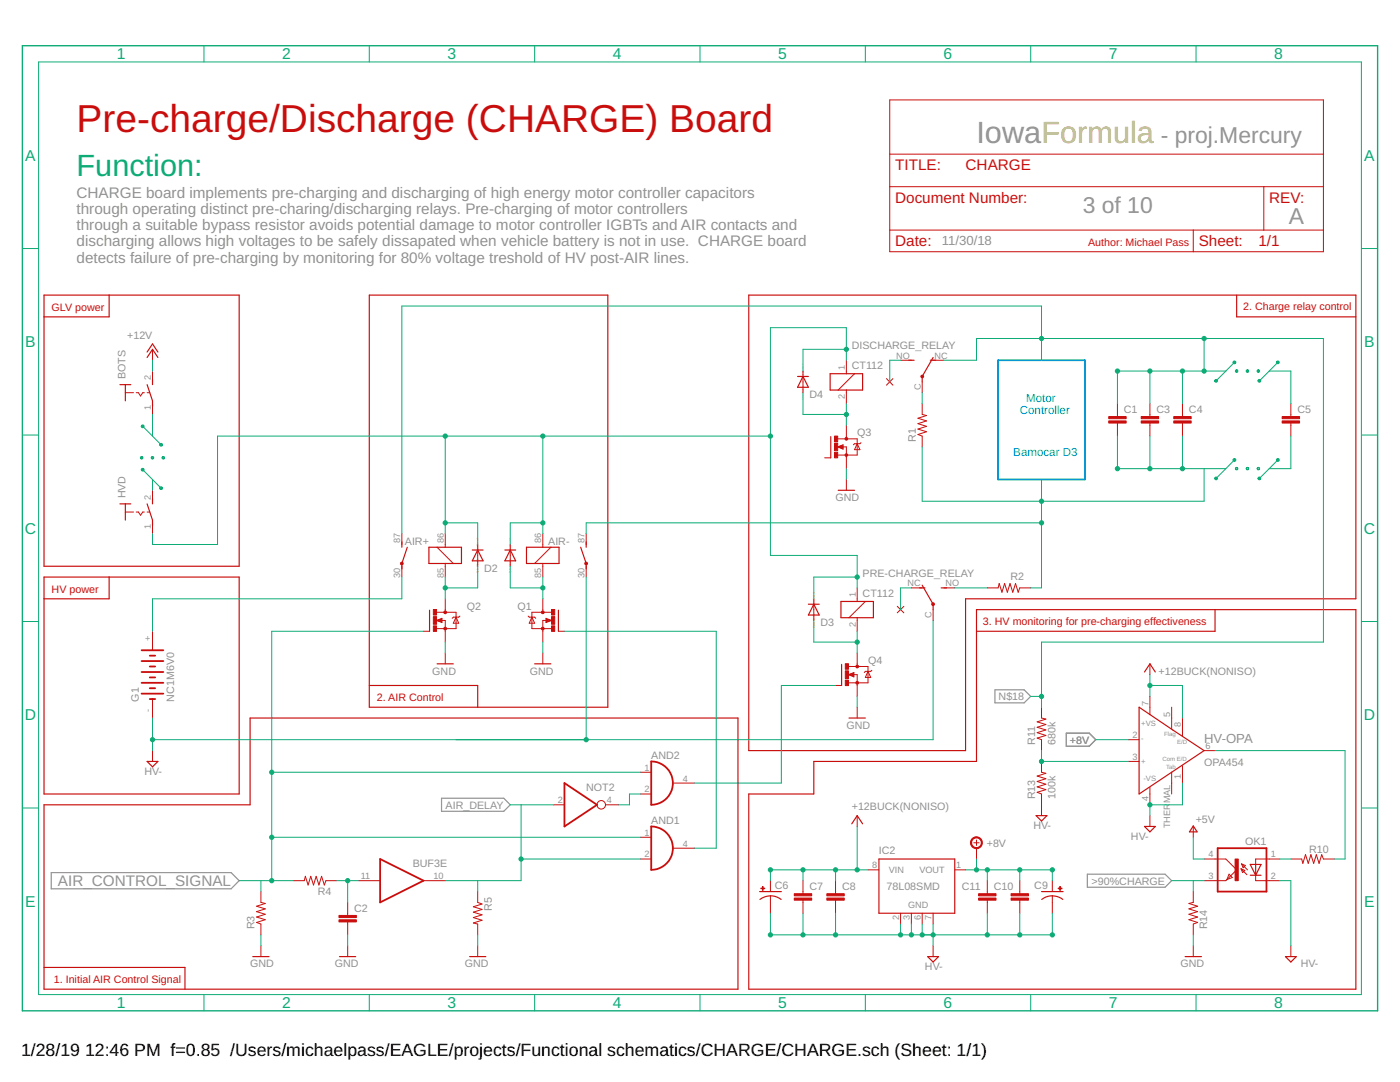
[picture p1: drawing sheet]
<svg xmlns="http://www.w3.org/2000/svg" width="279mm" height="216mm" viewBox="0 0 279 216" stroke-linecap="round" stroke-linejoin="round" font-family="sans-serif">
<path d="M198.6 137.6h5.8l1.3 1.4-1.3 1.3h-5.8zM88.1 159.3h12.4l1.3 1.3-1.3 1.3h-12.4zM212.8 146.3h4.6l1.3 1.3-1.3 1.3h-4.6zM10.2 174.1h35.9l1.6 1.6-1.6 1.7h-35.9zM217 174.4h15.5l1.3 1.3-1.3 1.3h-15.5z" fill="none" stroke="#909090" stroke-width=".23"/>
<g fill="none" stroke="#c90d0c" stroke-width=".2">
<path d="M177.6 19.9h86.5v30.3h-86.5zM177.6 37.3h86.5M177.6 30.8h86.5M252.2 37.3v8.6M177.6 45.9h86.5M238.1 45.9v4.3M25 78.4h1.6M27.2 78.4h.4l.4 .6 .5-.6h.3M29.4 78.4h.5M30.4 69.7v2.2M30.4 74v2.2M160.3 74v4.4"/>
<path d="M168.9 71.9v2.7M168.9 77.8v2.7M170.5 74.6l-3.2 3.2M176.9 75.5l1.3 1.4M178.2 75.5l-1.3 1.4M179.7 71.9h2.2M184 76.2v2.2M186.2 71.9h2.2M30.4 80.5v2.2M30.4 97.8v2.2M164.6 91.4h1.2M167.2 89.2l1.1-.4v.8z"/>
<path d="M167.2 87.6h3.9v3.2h-3.9M168.1 89.2h.8v4.3M168.9 84.9v2.7M168.9 95.7v2.1M171.1 88.5l.5 1.2h-1.1zM171.8 88.3l-.2 .2h-1.1l-.2 .3M184 80.5v2.2l.9 .2-1.7 .6 1.7 .5-1.7 .5 1.7 .6-1.7 .5 1.7 .5-1.7 .6 .8 .3v2.2M223 80.5v2.6M223 84.4v2.6M229.5 80.5v2.6M229.5 84.4v2.6M236 80.5v2.6"/>
<path d="M236 84.4v2.6M257.6 80.5v2.6M257.6 84.4v2.6M25 102.2h1.6M27.2 102.2h.4l.4 .6 .5-.6h.3M29.4 102.2h.5M30.4 104.3v2.2M80.2 106.5v2.1M80.2 113v2.1M87.2 109.2l3.3 3.2M88.9 106.5v2.7M88.9 112.4v2.7"/>
<path d="M88.9 119.5v2.7M95.3 108.6v4.4M101.8 108.6v4.4M108.3 106.5v2.7M108.3 112.4v2.7M108.3 119.5v2.7M109.9 109.2l-3.2 3.2M117 106.5v2.1M117 113v2.1M162.4 119.5v4.3M171.1 117.3v2.7M181.9 117.3h2.1"/>
<path d="M188.4 117.3h2.1M197 117.3h2.2l.2-.9 .6 1.8 .5-1.8 .5 1.8 .6-1.8 .5 1.8 .6-1.8 .5 1.8 .3-.9h2.2M30.4 126v3.8M30.4 139.5v3.8M84.5 126h1.2M87.1 123.8l1.1-.4v.8zM87.1 122.2h3.9v3.2h-3.9M88.1 123.8h.8v4.3M88.9 130.3v2.2M91 123.1l.5 1.3h-1zM91.8 122.9l-.3 .2h-1l-.2 .3M105.4 122.9l.2 .2h1.1l.2 .3"/>
<path d="M106.2 123.1l.5 1.3h-1.1zM108.3 130.3v2.2M109 123.4l1 .4-1 .4zM109.1 123.8h-.8v4.3M110 122.2h-3.8v3.2h3.8M111.4 126h1.2M166.8 136.8h1.2M169.3 134.6l1.1-.4v.9zM169.4 133h3.8v3.2h-3.9M170.3 134.6h.8v4.4M171.1 123.3v2.7M171.1 130.3v2.7"/>
<path d="M172.7 120l-3.3 3.3M173.2 134l.6 1.2h-1.1zM174 133.8l-.2 .2h-1.1l-.2 .2M179.1 121l1.3 1.3M180.4 121l-1.3 1.3M186.2 121.6v2.2M229.5 132.5v2.1M229.5 139v3.6M30.4 149.8v2.1M127.8 154.1h2.2M127.8 158.4h2.2M134.3 156.3h4.3"/>
<path d="M171.1 141.1v2.2M207.9 141.1v2.2l.8 .2-1.7 .5 1.7 .6-1.7 .5 1.7 .5-1.7 .6 1.7 .5-1.7 .6 .9 .3v2.2M207.9 151.9v2.2l.8 .2-1.7 .6 1.7 .5-1.7 .5 1.7 .6-1.7 .5 1.7 .6-1.7 .5 .9 .3v4.4M225.2 151.9h2.1M225.2 147.6h2.1M229.5 157.1v3.5M233.8 141.1v4.3M233.8 154.1v4.3M236 143.3v3.7M236 152.8v3.5M240.3 149.8h2.2M52.1 177.9v2.2l.8 .2-1.7 .5 1.7 .6-1.7 .5 1.7 .5-1.7 .6 1.7 .5-1.7 .6 .9 .3v2.1"/>
<path d="M58.6 175.7h2.1l.2-.8 .6 1.7 .5-1.7 .6 1.7 .5-1.7 .5 1.7 .6-1.7 .5 1.7 .3-.9h2.2M71.5 175.7h4.4M84.5 175.7h4.4M95.3 177.9v2.2l.9 .3-1.7 .5 1.7 .6-1.7 .5 1.7 .5-1.7 .6 1.7 .5-1.7 .6 .8 .2v2.1M110.5 160.6h2.1M120.8 160.6h2.7M127.8 171.4h2.2M127.8 167.1h2.2M134.3 169.2h4.3M153.8 175.7v2.2M153.8 178.8v3.4M160.3 175.7v2.6"/>
<path d="M160.3 179.6v2.6M166.8 175.7v2.6M166.8 179.6v2.6M171.1 162.8v2.1M173.2 173.6h2.2M190.5 173.6h2.2M194.3 168.2h1.1M194.9 167.6v1.1M194.9 169.2v2.2M197 175.7v2.6M197 179.6v2.6M203.5 175.7v2.6"/>
<path d="M203.5 179.6v2.6M210 175.7v2.2M210 178.8v3.4M229.5 162.8v2.1M238.1 177.9v2.2l-.8 .2 1.7 .5-1.7 .6 1.7 .5-1.7 .5 1.7 .6-1.7 .5 1.7 .6-.9 .3v2.1M238.1 164.9v2.2M240.3 171.4h4.3l2.2 2.2-2.2 2.1h-4.3M245.3 174.4l.6 .7-1 .4zM247.7 173.4l1.2 1.1M247.7 173.4l.7 .3-.4 .4zM247.8 172.4l.7 .3-.4 .4zM247.8 172.4l1.2 1.2"/>
<path d="M250.6 174.6v1.1h4.9M255.5 171.4h-4.9v1.1M257.6 171.4h2.2l.2 .9 .5-1.8 .6 1.8 .5-1.8 .6 1.8 .5-1.8 .5 1.8 .6-1.8 .3 .9h2.2M52.1 188.7v2.2M69.4 180.1v2.5M69.4 184v2.5M69.4 188.7v2.2M95.3 188.7v2.2M179.7 182.2v2.2M181.9 182.2v2.2M184 182.2v2.2M186.2 182.2v2.2"/>
<path d="M186.2 188.7v2.2M238.1 188.7v2.2M257.6 188.7v2.2"/>
<circle cx="120" cy="160.6" r=".85"/>
</g>
<g fill="none" stroke="#c90d0c" stroke-width=".23">
<path d="M8.8 58.9h38.9v54.1h-38.9zM21.8 58.9v4.3h-13M73.7 58.9h47.6v82.2h-47.6zM149.4 58.9h121.2v60.6h-77.9v30.3h-43.3zM246.8 58.9v4.3h23.8M23.9 76.8h2.2M25 76.8v3.2M29.4 71.3l1-1.6 1.1 1.6M29.4 70.3l1-1.7 1.1 1.7M29.4 76.8l1 3.2v1.1M30.4 75.7v1.1M159.2 75.1h2.1"/>
<path d="M160.3 75.1l1 2.2h-2.1zM165.7 74.6h6.4v3.2h-6.4zM181.4 71.9h1M185.7 71.9h1.1M186.2 71.3l-2.2 3.8v1.1M30.4 99.5v1M165.8 87.1v4.3M167.3 97.8h3.2M8.8 115.1h38.9v43.3h-38.9zM21.8 115.1v4.4h-13M23.9 100.5h2.2M25 100.5v3.3"/>
<path d="M29.4 100.5l1 3.3v1.1M80.2 108.1v1.1M81.3 109.2l-1.1 3.2v1.1M85.6 109.2h6.5v3.2h-6.5zM94.3 109.7h2.1M95.3 109.7l1.1 2.2h-2.1zM100.8 109.7h2.1M101.8 109.7l1.1 2.2h-2.1zM105.1 109.2h6.5v3.2h-6.5zM115.9 109.2l1.1 3.2v1.1M117 108.1v1.1M183.5 117.3h1.1"/>
<path d="M184 116.8l2.2 3.8v1M187.8 117.3h1.1M73.7 136.8h21.6v4.3M85.7 121.8v4.2M87.2 132.5h3.3M106.7 132.5h3.2M111.4 121.8v4.2M161.3 120.6h2.2M162.4 120.6l1.1 2.1h-2.2zM167.8 120h6.5v3.3h-6.5zM168 132.6v4.2M228.4 134.1l1.1-1.6 1.1 1.6"/>
<path d="M242.5 121.6v4.4h-47.6M29.4 151.9h2.1l-1.1 1.1zM149.4 158.4h13v-6.5h32.5v-30.3h75.7v75.8h-121.2zM169.4 143.3h3.3M227.3 141.1l13 8.7-13 8.6zM8.8 160.6h41.1v-17.3h97.4v54.1h-138.5zM151.6 177.9h4.3M151.7 179.5a3.5 3.5 0 0 1 4.2 0M170 164.4l1.1-1.6 1 1.6M175.4 171.4h15.1v10.8h-15.1zM206.8 162.8h2.1l-1 1zM207.9 177.9h4.3"/>
<path d="M207.9 179.5a3.4 3.4 0 0 1 4.2 0M228.4 164.9h2.2l-1.1 1.1zM238.1 164.8l.8 1.2h-1.5zM249.5 172.5h2.2l-1.1 2.1zM249.5 174.6h2.2M250.6 172.5v2.1M8.8 193h28.1v4.4M50.4 190.9h3.3M67.8 190.9h3.2M93.7 190.9h3.3M185.1 190.9h2.2l-1.1 1.1zM236.5 190.9h3.3"/>
<path d="M256.5 190.9h2.2l-1.1 1.1z"/>
</g>
<path d="M168.1 89l-.7 .2 .7 .2v-.2h-.2M88.1 123.6l-.8 .2 .8 .2v-.2h-.2M109.1 123.6l.7 .2-.7 .2v-.2h.2M170.3 134.4l-.7 .2 .7 .2v-.2h-.2" fill="none" stroke="#c90d0c" stroke-width=".28"/>
<g fill="#c90d0c" stroke="#c90d0c" stroke-width=".2">
<path d="M80 112.2h.4v.4h-.4z" fill-rule="evenodd"/>
<path d="M183.9 74.9h.4v.4h-.4z" fill-rule="evenodd"/>
<path d="M168.7 87.4h.4v.4h-.4z" fill-rule="evenodd"/>
<path d="M194.1 167.3a1.19 1.19 0 0 1 1.8 .3 1.19 1.19 0 0 1-.7 1.7 1.19 1.19 0 0 1-1.5-1.1h.2a.97 .97 0 0 1 1.4-.8 .97 .97 0 0 1 .2 1.6 .97 .97 0 0 1-1.6-.6v-.2h-.2z" fill-rule="evenodd"/>
<circle cx="108.3" cy="125.4" r=".29"/>
<circle cx="108.3" cy="122.2" r=".29"/>
<circle cx="117" cy="112.4" r=".29"/>
<circle cx="88.8" cy="125.4" r=".29"/>
<circle cx="88.8" cy="122.2" r=".29"/>
<circle cx="186.2" cy="120.6" r=".29"/>
<circle cx="168.9" cy="90.8" r=".27"/>
<circle cx="171.1" cy="136.2" r=".29"/>
<circle cx="171.1" cy="133" r=".29"/>
</g>
<g fill="#c90d0c" stroke="#c90d0c" stroke-width=".2">
<path d="M110.1 124.9h.6v1.1h-.6z"/>
<path d="M110.1 121.6h.6v1.1h-.6z"/>
<path d="M110.1 123h.6v1.6h-.6z"/>
<path d="M67.6 183.5h3.5v.5h-3.5z"/>
<path d="M67.6 182.7h3.5v.4h-3.5z"/>
<path d="M86.5 124.9h.6v1.1h-.6z"/>
<path d="M86.5 121.6h.6v1.1h-.6z"/>
<path d="M86.5 123h.6v1.6h-.6z"/>
<path d="M221.3 84h3.4v.4h-3.4z"/>
<path d="M221.3 83.1h3.4v.4h-3.4z"/>
<path d="M227.8 84h3.4v.4h-3.4z"/>
<path d="M227.8 83.1h3.4v.4h-3.4z"/>
<path d="M234.3 84h3.4v.4h-3.4z"/>
<path d="M234.3 83.1h3.4v.4h-3.4z"/>
<path d="M255.9 84h3.5v.4h-3.5z"/>
<path d="M255.9 83.1h3.5v.4h-3.5z"/>
<path d="M166.5 90.3h.7v1.1h-.7z"/>
<path d="M166.5 87h.7v1.1h-.7z"/>
<path d="M166.5 88.4h.7v1.5h-.7z"/>
<path d="M168.7 135.7h.6v1.1h-.6z"/>
<path d="M168.7 132.4h.6v1.1h-.6z"/>
<path d="M168.7 133.9h.6v1.5h-.6z"/>
<path d="M151.8 177.2h.8v.1h-.8z"/>
<path d="M152.2 176.9h.1v.8h-.1z"/>
<path d="M158.5 179.2h3.5v.4h-3.5z"/>
<path d="M158.5 178.3h3.5v.5h-3.5z"/>
<path d="M165 179.2h3.5v.4h-3.5z"/>
<path d="M165 178.3h3.5v.5h-3.5z"/>
<path d="M211.2 177.2h.7v.1h-.7z"/>
<path d="M211.5 176.9h.1v.8h-.1z"/>
<path d="M201.8 179.2h3.5v.4h-3.5z"/>
<path d="M201.8 178.3h3.5v.5h-3.5z"/>
<path d="M195.3 179.2h3.5v.4h-3.5z"/>
<path d="M195.3 178.3h3.5v.5h-3.5z"/>
<path d="M246.5 171.4h.6v4.3h-.6z"/>
</g>
<g fill="none" stroke="#c90d0c" stroke-width=".36">
<path d="M28.3 138.4h4.3M28.3 129.8h4.3M28.3 136.2h4.3M28.3 134.1h4.3M28.3 131.9h4.3M29.9 139.5h1.1M29.9 137.3h1.1M29.9 135.2h1.1M29.9 133h1.1M29.9 130.8h1.1M112.6 156.3l6.5 4.3-6.5 4.3zM130 151.9a4.3 4.3 0 0 1 4.3 4.4 4.3 4.3 0 0 1-4.3 4.3z"/>
<path d="M75.9 171.4l8.6 4.3-8.6 4.4zM130 164.9a4.3 4.3 0 0 1 4.3 4.3 4.3 4.3 0 0 1-4.3 4.4zM243 169.2h9.8v8.7h-9.8z"/>
</g>
<path d="M199.2 71.9h17.3v23.8h-17.3z" fill="none" stroke="#0696d7" stroke-width=".36"/>
<g fill="#0dab76" stroke="#0dab76" stroke-width=".2">
<path d="M28.2 84.9l.3-.1 .2 .4-.3 .1-.2-.2 .3-.2 .1 .1-.2 .2-.2-.1z" fill-rule="evenodd"/>
<path d="M31.9 88.6a.28 .28 0 0 1 .3-.1 .28 .28 0 0 1 .2 .2v.1a.28 .28 0 0 1-.3 .2 .28 .28 0 0 1-.2-.2l.3-.2 .1 .2-.2 .1-.2-.1z" fill-rule="evenodd"/>
<path d="M28.2 93.6l.3-.1 .2 .3-.3 .2-.2-.3 .3-.1 .1 .1-.2 .2-.2-.2z" fill-rule="evenodd"/>
<path d="M31.9 97.3a.28 .28 0 0 1 .3-.2 .28 .28 0 0 1 .2 .2v.2a.28 .28 0 0 1-.3 .2 .28 .28 0 0 1-.2-.3l.3-.1 .1 .2h-.2l-.2-.1z" fill-rule="evenodd"/>
<path d="M242.5 75.8l.2-.1 .3 .4-.4 .1-.2-.2 .2-.2 .2 .1-.2 .2-.2-.1z" fill-rule="evenodd"/>
<path d="M246.1 72.2a.28 .28 0 0 1 .3-.2 .28 .28 0 0 1 .2 .2v.2a.28 .28 0 0 1-.3 .2 .28 .28 0 0 1-.2-.3l.3-.1 .1 .1-.2 .2-.2-.2z" fill-rule="evenodd"/>
<path d="M251.1 75.8l.3-.1 .2 .4-.4 .1-.1-.2 .2-.2 .2 .1-.2 .2-.2-.1z" fill-rule="evenodd"/>
<path d="M254.8 72.2a.28 .28 0 0 1 .3-.2 .28 .28 0 0 1 .2 .2v.2a.28 .28 0 0 1-.3 .2 .28 .28 0 0 1-.3-.3l.3-.1 .2 .1-.2 .2-.3-.2z" fill-rule="evenodd"/>
<path d="M242.5 95.3l.2-.1 .3 .3-.4 .2-.2-.2 .2-.2 .2 .1-.2 .2-.2-.1z" fill-rule="evenodd"/>
<path d="M246.1 91.6a.28 .28 0 0 1 .3-.1 .28 .28 0 0 1 .2 .2v.2a.28 .28 0 0 1-.3 .2 .28 .28 0 0 1-.2-.3l.3-.2 .1 .2-.2 .1-.2-.1z" fill-rule="evenodd"/>
<path d="M251.1 95.3l.3-.1 .2 .3-.4 .2-.1-.2 .2-.2 .2 .1-.2 .2-.2-.1z" fill-rule="evenodd"/>
<path d="M254.8 91.6a.28 .28 0 0 1 .3-.1 .28 .28 0 0 1 .2 .2v.2a.28 .28 0 0 1-.3 .2 .28 .28 0 0 1-.3-.3l.3-.2 .2 .2-.2 .1-.3-.1z" fill-rule="evenodd"/>
<circle cx="28.2" cy="91.4" r=".22"/>
<circle cx="30.4" cy="91.4" r=".22"/>
<circle cx="32.6" cy="91.4" r=".23"/>
<circle cx="246.8" cy="74.1" r=".23"/>
<circle cx="248.9" cy="74.1" r=".23"/>
<circle cx="251.1" cy="74.1" r=".22"/>
<circle cx="246.8" cy="93.5" r=".23"/>
<circle cx="248.9" cy="93.5" r=".23"/>
<circle cx="251.1" cy="93.5" r=".22"/>
<circle cx="117" cy="147.6" r=".42"/>
<circle cx="30.4" cy="147.6" r=".42"/>
<circle cx="108.3" cy="117.3" r=".42"/>
<circle cx="88.9" cy="117.3" r=".42"/>
<circle cx="69.4" cy="175.7" r=".42"/>
<circle cx="104" cy="171.4" r=".42"/>
<circle cx="54.2" cy="175.7" r=".42"/>
<circle cx="54.2" cy="167.1" r=".42"/>
<circle cx="54.2" cy="154.1" r=".42"/>
<circle cx="88.9" cy="104.3" r=".42"/>
<circle cx="88.9" cy="87" r=".42"/>
<circle cx="108.3" cy="104.3" r=".42"/>
<circle cx="108.3" cy="87" r=".42"/>
<circle cx="168.9" cy="69.7" r=".42"/>
<circle cx="153.8" cy="87" r=".42"/>
<circle cx="171.1" cy="115.1" r=".42"/>
<circle cx="171.1" cy="128.1" r=".42"/>
<circle cx="168.9" cy="82.7" r=".42"/>
<circle cx="229.5" cy="74" r=".42"/>
<circle cx="236" cy="74" r=".42"/>
<circle cx="223" cy="74" r=".42"/>
<circle cx="240.3" cy="74" r=".42"/>
<circle cx="207.9" cy="67.5" r=".42"/>
<circle cx="207.9" cy="139" r=".42"/>
<circle cx="240.3" cy="67.5" r=".42"/>
<circle cx="207.9" cy="151.9" r=".42"/>
<circle cx="229.5" cy="136.8" r=".42"/>
<circle cx="171.1" cy="173.6" r=".42"/>
<circle cx="160.3" cy="173.6" r=".42"/>
<circle cx="166.8" cy="173.6" r=".42"/>
<circle cx="153.8" cy="173.6" r=".42"/>
<circle cx="203.5" cy="173.6" r=".42"/>
<circle cx="197" cy="173.6" r=".42"/>
<circle cx="210" cy="173.6" r=".42"/>
<circle cx="194.9" cy="173.6" r=".42"/>
<circle cx="229.5" cy="160.6" r=".42"/>
<circle cx="197" cy="186.5" r=".42"/>
<circle cx="203.5" cy="186.5" r=".42"/>
<circle cx="210" cy="186.5" r=".42"/>
<circle cx="179.7" cy="186.5" r=".42"/>
<circle cx="181.9" cy="186.5" r=".42"/>
<circle cx="184" cy="186.5" r=".42"/>
<circle cx="186.2" cy="186.5" r=".42"/>
<circle cx="166.8" cy="186.5" r=".42"/>
<circle cx="160.3" cy="186.5" r=".42"/>
<circle cx="153.8" cy="186.5" r=".42"/>
<circle cx="229.5" cy="93.5" r=".42"/>
<circle cx="236" cy="93.5" r=".42"/>
<circle cx="223" cy="93.5" r=".42"/>
<circle cx="207.9" cy="100" r=".42"/>
<circle cx="207.9" cy="104.3" r=".42"/>
</g>
<path d="M4.5 9.1h270.4v192.6h-270.4z" fill="none" stroke="#0dab76" stroke-width=".28"/>
<g fill="none" stroke="#0dab76" stroke-width=".2">
<path d="M7.7 12.4h264v186.1h-264zM40.7 9.1v3.3M73.7 9.1v3.3M106.7 9.1v3.3M139.7 9.1v3.3M172.7 9.1v3.3M205.7 9.1v3.3M238.7 9.1v3.3M4.5 49.6h3.2M271.7 49.6h3.2M30.4 71.9v2.1M160.3 78.4v4.3h8.6"/>
<path d="M168.9 71.9v-6.5h-15.1v45.4h17.3v6.5M168.9 69.7h-8.6v4.3M179.7 71.9h-2.1v4.3M184 78.4v2.1M188.4 71.9h6.5v-4.4h69.2v60.6h-56.2v13M207.9 71.9v-10.8h-127.7v45.4M229.5 74v6.5M236 74v6.5M240.3 67.5v6.5M244.6 74h-21.6v6.5M244.6 74l-1.7 1.8M246.1 72.5l-1.5 1.5"/>
<path d="M253.3 74h4.3v6.5M253.3 74l-1.7 1.8M254.8 72.5l-1.5 1.5M4.5 86.8h3.2M28.7 85.3l3.2 3.2M28.7 93.9l3.2 3.3M30.4 82.7v4.3M30.4 95.7v2.1M88.9 87v19.5M108.3 87v19.5M153.8 87h-110.4v21.6h-13v-2.1M168.9 80.5v4.4"/>
<path d="M168.9 93.5v2.2M184 89.2v10.8h56.3v-6.5M207.9 95.7v21.6h-2.2M223 87v6.5h21.6M229.5 87v6.5M236 87v6.5M244.6 93.5l-1.7 1.7M246.1 92l-1.5 1.5M253.3 93.5l-1.7 1.7M254.8 92l-1.5 1.5M257.6 87v6.5h-4.3M271.7 86.8h3.2"/>
<path d="M80.2 115.1v4.4h-49.8v6.5M88.9 104.3h6.4v4.3M88.9 115.1v4.4M95.3 113v4.3h-6.4M101.8 113v4.3h6.5M108.3 115.1v4.4M108.3 104.3h-6.5v4.3M117 115.1v32.5M171.1 115.1h-8.7v4.4M181.9 117.3h-2.2v4.3M190.5 117.3h6.5M207.9 104.3h-90.9v2.2"/>
<path d="M4.5 124h3.2M84.5 126h-30.3v49.7M88.9 128.1v2.2M108.3 128.1v2.2M112.6 126h30.3v43.2h-4.3M162.4 123.8v4.3h8.7M166.8 136.8h-10.9v19.5h-17.3M171.1 126v4.3M171.1 139v2.1M186.2 123.8v23.8h-155.8M205.7 139h2.2M229.5 134.6v4.4"/>
<path d="M229.5 136.8h6.5v6.5M271.7 124h3.2M30.4 143.3v6.5M54.2 154.1h73.6M127.8 158.4h-2.2v2.2h-2.1M207.9 149.8v2.1h17.3M218.7 147.6h6.5M236 156.3v4.3h-6.5v2.2M242.5 149.8h25.9v21.6h-2.1M4.5 161.2h3.2M47.7 175.7h10.9M52.1 175.7v2.2"/>
<path d="M54.2 167.1h73.6M67.2 175.7h4.3M69.4 175.7v4.4M95.3 175.7v2.2M101.8 160.6h8.7M104 160.6v15.1h-15.1M104 171.4h23.8M160.3 173.6v2.1M166.8 173.6v2.1M171.1 164.9v8.7M173.2 173.6h-19.4v2.1M192.7 173.6h17.3v2.1"/>
<path d="M194.9 171.4v2.2M197 173.6v2.1M203.5 173.6v2.1M233.8 175.7h6.5M238.1 167.1v4.3h2.2M238.1 175.7v2.2M255.5 175.7h2.1v13M255.5 171.4h2.1M271.7 161.2h3.2M40.7 198.5v3.2M52.1 186.5v2.2M69.4 186.5v2.2"/>
<path d="M73.7 198.5v3.2M95.3 186.5v2.2M106.7 198.5v3.2M139.7 198.5v3.2M153.8 182.2v4.3h56.2v-4.3M160.3 182.2v4.3M166.8 182.2v4.3M172.7 198.5v3.2M179.7 184.4v2.1M181.9 184.4v2.1M184 184.4v2.1M186.2 184.4v4.3"/>
<path d="M197 182.2v4.3M203.5 182.2v4.3M205.7 198.5v3.2M238.1 186.5v2.2M238.7 198.5v3.2"/>
</g>
<text font-size="7.8" fill="#c90d0c" x="15.3" y="26.4">Pre-charge/Discharge (CHARGE) Board</text>
<text font-size="6.1" fill="#909090" x="194.9" y="28.6">IowaFormula</text>
<text font-size="6.1" fill="#0dab76" x="15.3" y="35.1">Function:</text>
<g font-size="4.6" fill="#909090">
<text x="231.7" y="28.6">- proj.Mercury</text>
<text x="216.1" y="42.4">3 of 10</text>
<text x="257.2" y="44.6">A</text>
</g>
<g font-size="3.5">
<text x="4.2" y="210.7">1/28/19</text>
<text x="17" y="210.7">12:46 PM f=0.85 /Users/michaelpass/EAGLE/projects/Functional schematics/CHARGE/CHARGE.sch (Sheet: 1/1)</text>
</g>
<g font-size="3.1" fill="#0dab76">
<text x="23.3" y="11.8">1</text>
<text x="56.3" y="11.8">2</text>
<text x="89.3" y="11.8">3</text>
<text x="122.3" y="11.8">4</text>
<text x="155.3" y="11.8">5</text>
<text x="188.3" y="11.8">6</text>
<text x="221.3" y="11.8">7</text>
<text x="254.3" y="11.8">8</text>
<text x="5.1" y="32.1">A</text>
<text x="272.3" y="32.1">A</text>
<text x="5.1" y="69.3">B</text>
<text x="272.3" y="69.3">B</text>
<text x="5" y="106.5">C</text>
<text x="272.2" y="106.5">C</text>
<text x="5" y="143.7">D</text>
<text x="272.2" y="143.7">D</text>
<text x="5.1" y="180.9">E</text>
<text x="272.3" y="180.9">E</text>
<text x="23.3" y="201.2">1</text>
<text x="56.3" y="201.2">2</text>
<text x="89.3" y="201.2">3</text>
<text x="122.3" y="201.2">4</text>
<text x="155.3" y="201.2">5</text>
<text x="188.3" y="201.2">6</text>
<text x="221.3" y="201.2">7</text>
<text x="254.3" y="201.2">8</text>
</g>
<g font-size="3" fill="#c90d0c">
<text x="178.6" y="34">TITLE:</text>
<text x="192.7" y="34">CHARGE</text>
<text x="178.6" y="40.5">Document Number:</text>
<text x="253.3" y="40.5">REV:</text>
<text x="178.6" y="49.2">Date:</text>
<text x="239.2" y="49.2">Sheet:</text>
<text x="251.1" y="49.2">1/1</text>
</g>
<g font-size="3" fill="#909090">
<text x="15.3" y="39.4">CHARGE board implements pre-charging and discharging of high energy motor controller capacitors</text>
<text x="15.3" y="42.7">through operating distinct pre-charing/discharging relays. Pre-charging of motor controllers</text>
<text x="15.3" y="45.9">through a suitable bypass resistor avoids potential damage to motor controller IGBTs and AIR contacts and</text>
<text x="15.3" y="49.2">discharging allows high voltages to be safely dissapated when vehicle battery is not in use. CHARGE board</text>
<text x="15.3" y="52.4">detects failure of pre-charging by monitoring for 80% voltage treshold of HV post-AIR lines.</text>
<text x="11.6" y="176.8">AIR_CONTROL_SIGNAL</text>
</g>
<g font-size="2.6" fill="#909090">
<text x="187.9" y="48.9">11/30/18</text>
<text x="240.3" y="148.3">HV-OPA</text>
</g>
<g font-size="2.3" fill="#0696d7">
<text x="203.5" y="82.7">Controller</text>
<text x="204.8" y="80.2">Motor</text>
<text x="202.2" y="90.9">Bamocar D3</text>
</g>
<g font-size="2.1" fill="#c90d0c">
<text x="217.2" y="49.2">Author: Michael Pass</text>
<text x="10.3" y="62.1">GLV power</text>
<text x="248.1" y="61.9">2. Charge relay control</text>
<text x="10.3" y="118.4">HV power</text>
<text x="196.2" y="124.7">3. HV monitoring for pre-charging effectiveness</text>
<text x="75.2" y="139.8">2. AIR Control</text>
<text x="10.7" y="196.1">1. Initial AIR Control Signal</text>
</g>
<g font-size="2.1" fill="#909090">
<text x="25.4" y="67.5">+12V</text>
<text x="170" y="69.7">DISCHARGE_RELAY</text>
<text x="25" y="75.7" transform="rotate(-90 25 75.7)">BOTS</text>
<text x="170" y="73.7">CT112</text>
<text x="161.6" y="79.4">D4</text>
<text x="224.3" y="82.4">C1</text>
<text x="230.8" y="82.4">C3</text>
<text x="237.3" y="82.4">C4</text>
<text x="258.9" y="82.4">C5</text>
<text x="171.1" y="87">Q3</text>
<text x="182.8" y="88.1" transform="rotate(-90 182.8 88.1)">R1</text>
<text x="25" y="99.5" transform="rotate(-90 25 99.5)">HVD</text>
<text x="166.7" y="100">GND</text>
<text x="80.8" y="108.7">AIR+</text>
<text x="109.4" y="108.7">AIR-</text>
<text x="96.6" y="114.1">D2</text>
<text x="172.2" y="119.2">CT112</text>
<text x="172.2" y="115.1">PRE-CHARGE_RELAY</text>
<text x="201.7" y="115.8">R2</text>
<text x="93.2" y="121.6">Q2</text>
<text x="103.3" y="121.6">Q1</text>
<text x="163.7" y="124.9">D3</text>
<text x="86.3" y="134.6">GND</text>
<text x="105.7" y="134.6">GND</text>
<text x="173.2" y="132.5">Q4</text>
<text x="231.2" y="134.6">+12BUCK(NONISO)</text>
<text x="27.7" y="140" transform="rotate(-90 27.7 140)">G1</text>
<text x="34.8" y="140" transform="rotate(-90 34.8 140)">NC1M6V0</text>
<text x="199.3" y="139.7">N$18</text>
<text x="168.9" y="145.4">GND</text>
<text x="206.6" y="148.7" transform="rotate(-90 206.6 148.7)">R11</text>
<text x="210.7" y="148.7" transform="rotate(-90 210.7 148.7)">680k</text>
<text x="213.5" y="148.4">+8V</text>
<text x="28.8" y="154.6">HV-</text>
<text x="130" y="151.4">AND2</text>
<text x="240.3" y="152.8">OPA454</text>
<text x="88.9" y="161.4">AIR_DELAY</text>
<text x="117" y="157.9">NOT2</text>
<text x="170" y="161.7">+12BUCK(NONISO)</text>
<text x="206.6" y="159.5" transform="rotate(-90 206.6 159.5)">R13</text>
<text x="210.7" y="159.5" transform="rotate(-90 210.7 159.5)">100k</text>
<text x="130" y="164.4">AND1</text>
<text x="206.2" y="165.5">HV-</text>
<text x="225.7" y="167.6">HV-</text>
<text x="238.6" y="164.3">+5V</text>
<text x="82.4" y="173">BUF3E</text>
<text x="175.4" y="170.3">IC2</text>
<text x="196.9" y="168.9">+8V</text>
<text x="248.5" y="168.7">OK1</text>
<text x="261.3" y="170.1">R10</text>
<text x="63.4" y="178.5">R4</text>
<text x="154.6" y="177.4">C6</text>
<text x="161.6" y="177.6">C7</text>
<text x="168" y="177.6">C8</text>
<text x="176.9" y="177.7">78L08SMD</text>
<text x="192" y="177.6">C11</text>
<text x="198.3" y="177.6">C10</text>
<text x="206.4" y="177.4">C9</text>
<text x="217.9" y="176.5">&gt;90%CHARGE</text>
<text x="50.8" y="185.5" transform="rotate(-90 50.8 185.5)">R3</text>
<text x="70.7" y="181.9">C2</text>
<text x="98.1" y="181.7" transform="rotate(-90 98.1 181.7)">R5</text>
<text x="240.9" y="185.5" transform="rotate(-90 240.9 185.5)">R14</text>
<text x="49.9" y="193">GND</text>
<text x="66.8" y="193">GND</text>
<text x="92.8" y="193">GND</text>
<text x="184.6" y="193.6">HV-</text>
<text x="235.6" y="193">GND</text>
<text x="259.6" y="192.9">HV-</text>
</g>
<g font-size="1.8" fill="#909090">
<text x="178.9" y="71.6">NO</text>
<text x="186.5" y="71.6">NC</text>
<text x="30.1" y="75.9" transform="rotate(-90 30.1 75.9)">2</text>
<text x="168.6" y="73.7" transform="rotate(-90 168.6 73.7)">1</text>
<text x="183.8" y="77.8" transform="rotate(-90 183.8 77.8)">C</text>
<text x="30.1" y="81.8" transform="rotate(-90 30.1 81.8)">1</text>
<text x="168.6" y="79.7" transform="rotate(-90 168.6 79.7)">2</text>
<text x="30.1" y="99.7" transform="rotate(-90 30.1 99.7)">2</text>
<text x="30.1" y="105.6" transform="rotate(-90 30.1 105.6)">1</text>
<text x="79.9" y="108.4" transform="rotate(-90 79.9 108.4)">87</text>
<text x="88.5" y="108.4" transform="rotate(-90 88.5 108.4)">86</text>
<text x="108" y="108.4" transform="rotate(-90 108 108.4)">86</text>
<text x="116.7" y="108.4" transform="rotate(-90 116.7 108.4)">87</text>
<text x="79.9" y="115.3" transform="rotate(-90 79.9 115.3)">30</text>
<text x="88.5" y="115.3" transform="rotate(-90 88.5 115.3)">85</text>
<text x="108" y="115.3" transform="rotate(-90 108 115.3)">85</text>
<text x="116.7" y="115.3" transform="rotate(-90 116.7 115.3)">30</text>
<text x="170.8" y="119.2" transform="rotate(-90 170.8 119.2)">1</text>
<text x="181.1" y="117">NC</text>
<text x="188.7" y="117">NO</text>
<text x="170.8" y="125.1" transform="rotate(-90 170.8 125.1)">2</text>
<text x="185.9" y="123.3" transform="rotate(-90 185.9 123.3)">C</text>
<text x="30.1" y="127.8" transform="rotate(-90 30.1 127.8)">+</text>
<text x="30.1" y="142" transform="rotate(-90 30.1 142)">-</text>
<text x="229.2" y="140.8" transform="rotate(-90 229.2 140.8)">7</text>
<text x="233.5" y="143" transform="rotate(-90 233.5 143)">5</text>
<text x="226" y="147.3">2</text>
<text x="235.7" y="145.1" transform="rotate(-90 235.7 145.1)">8</text>
<text x="240.6" y="149.5">6</text>
<text x="128.6" y="153.8">1</text>
<text x="136.3" y="156">4</text>
<text x="226" y="151.6">3</text>
<text x="235.7" y="155.4" transform="rotate(-90 235.7 155.4)">1</text>
<text x="111.3" y="160.3">2</text>
<text x="121.1" y="160.3">4</text>
<text x="128.6" y="158.1">2</text>
<text x="229.2" y="159.7" transform="rotate(-90 229.2 159.7)">4</text>
<text x="233.5" y="160.3" transform="rotate(-90 233.5 160.3)">MAL</text>
<text x="128.6" y="166.8">1</text>
<text x="233.5" y="165.3" transform="rotate(-90 233.5 165.3)">THER</text>
<text x="128.6" y="171.1">2</text>
<text x="136.3" y="168.9">4</text>
<text x="174.1" y="173.3">8</text>
<text x="190.8" y="173.3">1</text>
<text x="241.2" y="171.1">4</text>
<text x="253.6" y="171.1">1</text>
<text x="72" y="175.4">11</text>
<text x="86.5" y="175.4">10</text>
<text x="177.4" y="174.2">VIN</text>
<text x="183.5" y="174.2">VOUT</text>
<text x="241.2" y="175.4">3</text>
<text x="253.6" y="175.4">2</text>
<text x="179.4" y="183.5" transform="rotate(-90 179.4 183.5)">2</text>
<text x="181.2" y="181.1">GND</text>
<text x="181.6" y="183.5" transform="rotate(-90 181.6 183.5)">3</text>
<text x="183.8" y="183.5" transform="rotate(-90 183.8 183.5)">6</text>
<text x="185.9" y="183.5" transform="rotate(-90 185.9 183.5)">7</text>
</g>
<g font-size="1.5" fill="#909090">
<text x="227.8" y="144.8">+VS</text>
<text x="227.8" y="152.4">+</text>
<text x="228.2" y="155.8">-VS</text>
</g>
<g font-size="1.2" fill="#909090">
<text x="232.3" y="147">Flag</text>
<text x="234.9" y="148.5">E/D</text>
<text x="232" y="151.9">Com E/D</text>
<text x="232.7" y="153.5">Tab</text>
</g>
<g font-size=".5" fill="#ffba08">
<text x="160.4" y="77.2" transform="rotate(-90 160.4 77.2)">1</text>
<text x="160.4" y="75.5" transform="rotate(-90 160.4 75.5)">SpiceOrder 2</text>
<text x="160.4" y="79.8" transform="rotate(-90 160.4 79.8)">SpiceOrder</text>
<text x="95.5" y="111.8" transform="rotate(-90 95.5 111.8)">1</text>
<text x="95.5" y="110.1" transform="rotate(-90 95.5 110.1)">SpiceOrder 2</text>
<text x="102" y="111.8" transform="rotate(-90 102 111.8)">1</text>
<text x="102" y="110.1" transform="rotate(-90 102 110.1)">SpiceOrder 2</text>
<text x="95.5" y="114.4" transform="rotate(-90 95.5 114.4)">SpiceOrder</text>
<text x="102" y="114.4" transform="rotate(-90 102 114.4)">SpiceOrder</text>
<text x="162.6" y="125.2" transform="rotate(-90 162.6 125.2)">SpiceOrder</text>
<text x="162.6" y="122.6" transform="rotate(-90 162.6 122.6)">1</text>
<text x="162.6" y="120.9" transform="rotate(-90 162.6 120.9)">SpiceOrder 2</text>
</g>
</svg>
